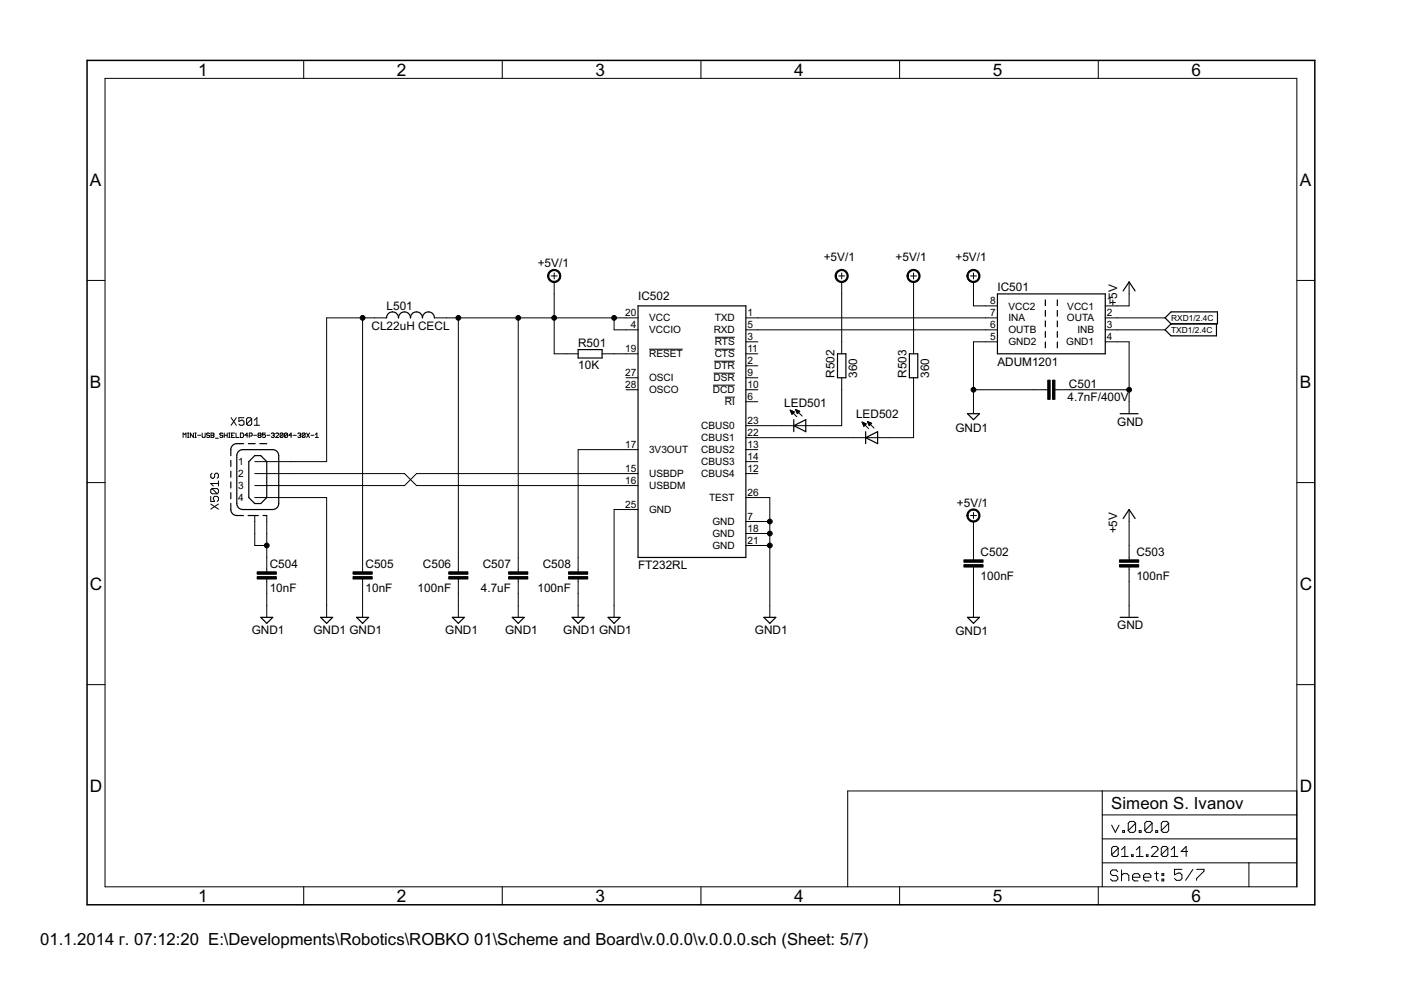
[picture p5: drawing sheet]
<svg xmlns="http://www.w3.org/2000/svg" width="297mm" height="210mm" viewBox="0 0 297 210" stroke-linecap="round" stroke-linejoin="round" font-family="sans-serif">
<g fill="#000" stroke="#000" stroke-width=".21">
<path d="M22.3 16.6v171.4zM64.4 12.8v3.8zM106.5 12.8v3.8zM148.6 12.8v3.8zM190.7 12.8v3.8zM232.9 12.8v3.8zM22.3 16.6h252.7zM18.5 59.5h3.8zM116.9 58.5h1.2zM117.5 57.9v1.2zM178.5 57.9v1.2zM177.8 58.5h1.3z"/>
<path d="M193.7 57.9v1.2zM193.1 58.5h1.2zM206.4 57.9v1.2zM205.8 58.5h1.2zM275 59.5h3.8zM69.3 67.4h7.6zM79.4 67.4h2.6zM76.9 67.4h2.5zM92.1 67.4h2.5zM94.6 67.4h2.6zM97.2 67.4h12.7zM109.9 67.4h7.6z"/>
<path d="M117.5 59.8v2.5zM117.5 67.4h12.7zM117.5 62.3v5.1zM117.5 67.4v7.6zM120 75h2.6zM117.5 75h2.5zM127.7 75h2.5zM130.2 67.4h2.5zM130.2 67.4v2.5zM130.2 69.9h2.5zM130.2 75h2.5zM132.7 67.4h2.6z"/>
<path d="M132.7 69.9h2.6zM132.7 75h2.6zM137.6 74h7.1zM151.3 79.1h4.5zM151.4 76.6h4.4zM151.5 74h4.3zM151.6 71.5h4.2zM158.1 67.4h2.6zM158.1 69.9h2.6zM158.1 72.5h2.6zM158.1 75h2.6zM158.1 77.6h2.6z"/>
<path d="M160.7 67.4h48.2zM178.5 72.5v2.5zM178.5 59.8v2.5zM178.5 62.3v10.2zM193.7 72.5v2.5zM193.7 59.8v2.5zM193.7 62.3v10.2zM206.4 59.8v2.5zM206.4 62.3v2.6zM206.4 64.9h2.5zM206.4 72.5h2.5zM206.4 72.5v10.1z"/>
<path d="M208.9 64.9h2.6zM208.9 72.5h2.6zM208.9 67.4h2.6zM208.9 69.9h2.6zM160.7 69.9h48.2zM234.3 64.9h2.6zM234.3 72.5h2.6zM234.3 69.9h2.6zM234.3 67.4h2.6zM236.9 72.5h2.5zM236.9 67.4h10.1zM236.9 64.9h2.5z"/>
<path d="M239.4 59.8v2.5zM239.4 72.5v10.1zM239.4 62.3v2.6zM236.9 69.9h10.1zM38.8 91.8v1zM38.8 91.8l.3 .3zM39.1 92.1l.3-.3zM39.4 91.8v1zM39.8 92.8h.3zM39.8 91.8h.3zM39.9 91.8v1zM40.4 91.8v1z"/>
<path d="M40.4 91.8l.6 1zM41 91.8v1zM41.3 92.8h.3zM41.3 91.8h.3zM41.5 91.8v1zM41.9 92.3h.7zM42.9 91.8v.8zM42.9 92.6l.1 .2zM43 92.8h.3zM43.3 92.8l.2-.2zM43.5 91.8v.8zM43.8 92v.1z"/>
<path d="M43.8 92.1l.2 .2zM43.8 92l.2-.2zM44 92.3h.3zM43.8 92.6l.2 .2zM44 91.8h.3zM44.3 92.3l.1 .1zM44 92.8h.3zM44.3 91.8l.1 .2zM44.4 92.4v.2zM44.4 92.6l-.1 .2zM44.7 91.8v1zM44.7 91.8h.5z"/>
<path d="M44.7 92.3h.5zM45.2 91.8l.2 .2zM45.2 92.3l.2 .1zM44.7 92.8h.5zM45.4 92v.1zM45.4 92.1l-.2 .2zM45.4 92.4v.2zM45.4 92.6l-.2 .2zM45.7 92.9h.6zM46.6 92v.1zM46.6 92.1l.2 .2zM46.6 92l.2-.2z"/>
<path d="M46.8 92.3h.3zM46.6 92.6l.2 .2zM46.8 91.8h.3zM47.1 92.3l.1 .1zM46.8 92.8h.3zM47.1 91.8l.1 .2zM47.2 92.4v.2zM47.1 92.8l.1-.2zM47.5 91.8v1zM47.5 92.3h.7zM48.2 91.8v1zM48.5 92.8h.3z"/>
<path d="M48.5 91.8h.3zM48.6 91.8v1zM49 88.6l1.1 1.6zM49.1 91.8v1zM49.1 92.8h.6zM49.1 92.3h.3zM49.1 91.8h.6zM50 91.8v1zM50 92.8h.7zM50.1 88.6l-1.1 1.6zM50.7 88.6v.8zM50.7 89.4l.5-.3z"/>
<path d="M50.7 89.9l.2 .3zM51 91.8v1zM51 92.8h.4zM51.2 89.1h.3zM51.4 92.8l.2-.2zM51 91.8h.4zM51.5 89.1l.2 .3zM50.9 90.2h.6zM51.6 92v.6zM51.4 91.8l.2 .2zM50.7 88.6h1zM51.7 89.4v.5z"/>
<path d="M51.5 90.2l.2-.3zM51.9 92.3h.6zM52.3 88.8v1.1zM52.3 88.8l.3-.2zM53.4 88.8l-1.1 1.1zM52.4 91.8v1zM51.9 92.3l.5-.5zM52.6 88.6h.5zM52.3 89.9l.3 .3zM52.9 91.8v1zM52.9 91.8h.4zM53.1 88.6l.3 .2z"/>
<path d="M52.6 90.2h.5zM53.3 91.8l.2 .2zM52.9 92.4h.4zM53.4 88.8v1.1zM53.1 90.2l.3-.3zM53.5 92v.3zM53.5 92.3l-.2 .1zM53.8 92.3h.6zM53.9 89.1l.6-.5zM53.9 90.2h1.1zM54.5 88.6v1.6zM54.7 92l.2-.2z"/>
<path d="M54.7 92.4v.2zM54.7 92.4l.2-.1zM54.7 92v.1zM54.9 91.8h.3zM54.7 92.6l.2 .2zM54.7 92.1l.2 .2zM54.9 92.3h.3zM55.2 91.8l.2 .2zM55.2 92.3l.2 .1zM54.9 92.8h.3zM55.4 92v.1zM55.2 92.3l.2-.2z"/>
<path d="M55.4 92.4v.2zM55.2 92.8l.2-.2zM55.6 91.8v.5zM55.6 92.3l.4-.2zM55.6 92.6l.2 .2zM56 92.1h.1zM56.1 92.1l.2 .2zM55.8 92.8h.3zM55.6 91.8h.7zM56.3 92.3v.3zM56.1 92.8l.2-.2zM56.6 92.3h.6z"/>
<path d="M57.5 92l.2-.2zM57.7 91.8h.3zM57.5 92.6l.2 .2zM58 91.8l.1 .2zM57.8 92.3h.2zM58 92.3l.1 .1zM57.7 92.8h.3zM58.1 92v.1zM58 92.3l.1-.2zM58.1 92.4v.2zM58.1 92.6l-.1 .2zM58.5 92.8l.6-.7z"/>
<path d="M58.5 92l.1-.2zM58.6 91.8h.3zM58.5 92.8h.6zM59.1 92v.1zM58.9 91.8l.2 .2zM59.4 92v.6zM59.4 92l.1-.2zM60 92l-.6 .6zM59.5 91.8h.4zM59.4 92.6l.1 .2zM59.9 91.8l.1 .2zM59.5 92.8h.4z"/>
<path d="M60 92v.6zM60 92.6l-.1 .2zM60.3 92v.6zM60.3 92l.2-.2zM60.3 92.6l.7-.6zM60.5 91.8h.3zM60.3 92.6l.2 .2zM60.8 91.8l.2 .2zM60.5 92.8h.3zM61 92v.6zM60.8 92.8l.2-.2zM61.3 92.3h.6z"/>
<path d="M54 97.9h7.6zM61.6 97.9h7.7zM61.7 91.8v1zM61.7 91.8l-.4 .5zM62.2 92.3h.6zM63.1 92l.2-.2zM63.3 91.8h.3zM63.1 92.6l.2 .2zM63.6 91.8l.2 .2zM63.4 92.3h.2zM63.6 92.3l.2 .1zM63.3 92.8h.3z"/>
<path d="M63.8 92v.1zM63.8 92.1l-.2 .2zM63.8 92.4v.2zM63.8 92.6l-.2 .2zM64.1 92v.6zM64.1 92l.1-.2zM64.7 92l-.6 .6zM64.2 91.8h.3zM64.1 92.6l.1 .2zM64.5 91.8l.2 .2zM64.2 92.8h.3zM64.7 92v.6z"/>
<path d="M64.7 92.6l-.2 .2zM65 91.8l.6 1zM65.6 91.8l-.6 1zM65.9 92.3h.7zM66.9 92.1l.3-.3zM66.9 92.8h.6zM67.2 91.8v1zM69.3 67.4v30.5zM122.6 95.3v22.9zM132.7 95.3h2.6zM132.7 82.6h2.6zM132.7 80.1h2.6z"/>
<path d="M122.6 95.3h10.1zM151.2 81.7h4.6zM153.7 84.2h2.1zM158.1 80.1h2.6zM158.1 82.6h2.6zM158.1 85.2h2.6zM158.1 90.3h2.6zM158.1 92.8h2.6zM158.1 95.3h2.6zM158.1 97.9h2.6zM160.7 90.3h5.1zM160.7 92.8h20.3z"/>
<path d="M165.8 90.3h2.5zM167.5 87l.9 .3zM167.6 87.1h.2zM167.6 87.2h.4zM167.7 87.3h.6zM167.7 87.4h.6zM167.8 87.5h.4zM167.8 87.7h.3zM167.5 87l.4 .8zM167.9 87.8l.5-.5zM168.7 86.8l.9 .4zM168.7 86.9h.2z"/>
<path d="M168.8 87.1h.4zM168.8 87.2h.7zM168.9 87.3h.6zM167.5 87l1.4 1.3zM168.9 87.4h.5zM169 87.5h.2zM168.7 86.8l.4 .9zM169.6 87.2l-.5 .5zM168.7 86.8l1.4 1.4zM168.3 90.3h2.5zM170.8 90.3h2.6zM173.4 90.3h5.1z"/>
<path d="M178.5 80.1v2.5zM178.5 82.6v7.7zM181 92.8h2.5zM182.8 89.5l.9 .4zM182.8 89.6h.2zM182.9 89.7h.4zM182.9 89.8h.7zM183 90h.6zM183 90.1h.5zM183.1 90.2h.2zM182.8 89.5l.4 .9zM183.7 89.9l-.5 .5z"/>
<path d="M183.9 89.4l.9 .3zM184 89.5h.1zM184 89.6h.4zM184.1 89.7h.6zM184.1 89.8h.6zM182.8 89.5l1.4 1.4zM184.2 90h.4zM184.2 90.1h.3zM183.9 89.4l.4 .9zM184.8 89.7l-.5 .6zM183.9 89.4l1.4 1.4zM183.5 92.8h2.6z"/>
<path d="M186.1 92.8h2.5zM188.6 92.8h5.1zM193.7 80.1v2.5zM193.7 82.6v10.2zM206.4 85.2v2.5zM206.4 82.6v2.6zM219.1 82.6h2.5zM206.4 82.6h12.7zM221.6 82.6h.5zM223.7 82.6h.5zM224.2 82.6h2.5zM226.7 82.6h12.7z"/>
<path d="M239.4 85.2v2.5zM239.4 82.6v2.6zM18.5 102.3h3.8zM44.7 107.9l1.6-1zM44.7 106.9l1.6 1zM44.7 105.2v1.1zM44.7 106.3h.8zM44.7 103.9v.5zM44.7 103.9l.3-.3zM44.7 102.5h1.6zM44.7 100.6v.5zM44.7 101.1l.3 .3z"/>
<path d="M44.7 104.4l.3 .3zM45 103.6h1zM45 100.3l-.3 .3zM45 101.4h.2zM45.2 105.5v.3zM45.2 105.5l.3-.3zM44.7 102.5l.5 .5zM45.2 101.4l.3-.3zM45.2 105.8l.3 .5zM45.5 105.2h.5zM45.5 100.6v.5zM45.5 100.6l.3-.3z"/>
<path d="M45.8 100.3h.2zM46 105.2l.3 .3zM45 104.7h1zM46 103.6l.3 .3zM45 103.6l1 1.1zM46 100.3l.3 .3zM46.3 105.5v.5zM46.3 106l-.3 .3zM46.3 103.9v.5zM46.3 104.4l-.3 .3zM46.3 102v1zM46.3 100.6v.5z"/>
<path d="M46 101.4l.3-.3zM54 110.6v2.5zM54 109.3v1.3zM54 113.1v2.6zM54 115.7h2.6zM56.6 118.2v2.5zM56.6 110.6v2.5zM56.6 109.3v1.3zM56.6 113.1v2.6zM56.6 115.7v2.5zM54 100.4h7.6zM54 103h7.6z"/>
<path d="M54 105.5h7.6zM61.6 105.5h7.7zM61.6 100.4h24.2zM61.6 103h24.2zM69.3 105.5v22.9zM76.9 118.2v2.5zM76.9 67.4v50.8zM85.8 100.4l2.5 2.6zM88.3 103h44.4zM88.3 100.4l-2.5 2.6zM97.2 118.2v2.5zM97.2 67.4v50.8z"/>
<path d="M109.9 118.2v2.5zM109.9 67.4v50.8zM122.6 118.2v2.5zM130.2 108v20.4zM132.7 100.4h2.6zM132.7 103h2.6zM132.7 108h2.6zM130.2 108h2.5zM88.3 100.4h44.4zM158.1 110.6h2.6zM158.1 100.4h2.6zM158.1 113.1h2.6z"/>
<path d="M158.1 105.5h2.6zM158.1 115.7h2.6zM160.7 110.6h2.5zM160.7 115.7h2.5zM160.7 105.5h2.5zM163.2 110.6v2.5zM160.7 113.1h2.5zM163.2 113.1v2.6zM163.2 115.7v12.7zM163.2 105.5v5.1zM205.8 109.3h1.2zM206.4 115.7v2.5z"/>
<path d="M206.4 118.2v.5zM206.4 110.6v2.5zM206.4 108.7v1.2zM206.4 113.1v2.6zM239.4 115.7v2.5zM239.4 118.2v.5zM239.4 108v2.6zM239.4 110.6v5.1zM275 102.3h3.8zM56.6 123.3v2.5zM56.6 120.7v.5zM56.6 122.8v.5z"/>
<path d="M56.6 128.4v2.5zM56.6 125.8v2.6zM69.3 128.4v2.5zM76.9 123.3v2.5zM76.9 120.7v.5zM76.9 122.8v.5zM76.9 128.4v2.5zM76.9 125.8v2.6zM97.2 123.3v2.5zM97.2 120.7v.5zM97.2 122.8v.5zM97.2 128.4v2.5z"/>
<path d="M97.2 125.8v2.6zM109.9 128.4v2.5zM109.9 123.3v2.5zM109.9 120.7v.5zM109.9 122.8v.5zM109.9 125.8v2.6zM122.6 123.3v2.5zM122.6 120.7v.5zM122.6 122.8v.5zM122.6 128.4v2.5zM122.6 125.8v2.6zM130.2 128.4v2.5z"/>
<path d="M163.2 128.4v2.5zM206.4 120.7v2.6zM206.4 120.2v.5zM206.4 128.4v2.5zM206.4 123.3v5.1zM239.4 120.7v2.6zM239.4 120.2v.5zM239.4 128.4v2.5zM239.4 123.3v5.1zM18.5 145.2h3.8zM275 145.2h3.8zM179.7 167.7h54z"/>
<path d="M233.7 167.7h41.3zM233.7 177.9h41.3zM233.7 172.8v5.1zM233.7 172.8h41.3zM233.7 167.7v5.1zM235.7 174.9l.8 1.6zM236 179.5l-.3 .3zM236 179.5h.7zM237.3 174.9l-.8 1.6zM236.7 179.5l.4 .3zM237.1 179.8v1.4zM238 176.1v.4z"/>
<path d="M238 176.1h.4zM238.4 176.1v.4zM238 176.5h.4zM238.5 179.5v2.1zM239.2 174.5v1.6zM239.2 174.5l.4-.3zM239.2 176.1l1.6-1.6zM239.6 174.2h.8zM239.2 176.1l.4 .4zM240.4 174.2l.4 .3zM239.6 176.5h.8zM240.8 174.5v1.6z"/>
<path d="M240.4 176.5l.4-.4zM241.5 176.1v.4zM241.5 176.1h.4zM241.6 179.5v2.1zM241.9 176.1v.4zM241.5 176.5h.4zM242.7 174.5v1.6zM242.7 174.5l.4-.3zM244.3 174.5l-1.6 1.6zM243.1 174.2h.8zM242.7 176.1l.4 .4zM243.9 174.2l.4 .3z"/>
<path d="M243.1 176.5h.8zM244.3 174.5v1.6zM244.3 176.1l-.4 .4zM244.5 179.5l-.4 .3zM245 176.1v.4zM245 176.1h.4zM244.5 179.5h.7zM245.4 176.1v.4zM245 176.5h.4zM245.2 179.5l.3 .3zM246.2 174.5v1.6zM246.2 174.5l.4-.3z"/>
<path d="M246.2 176.1l1.6-1.6zM246.5 179.5l-.3 .3zM246.5 179.5h.8zM246.6 174.2h.8zM246.2 176.1l.4 .4zM247.3 179.5l.3 .3zM247.4 174.2l.4 .3zM246.6 176.5h.8zM247.6 179.8v1.4zM247.8 174.5v1.6zM247.8 176.1l-.4 .4zM249 179.5v2.1z"/>
<path d="M251.5 179.5l-1.1 1zM275 172.8v5.1zM275 167.7v5.1zM22.3 188h252.7zM64.4 188v3.8zM106.5 188v3.8zM148.6 188v3.8zM179.7 167.7v20.3zM190.7 188v3.8zM232.9 188v3.8zM233.7 182.9v5.1zM233.7 177.9v5z"/>
<path d="M235.4 184.8v.4zM235.4 185.2l.4 .4zM235.7 179.8v1.4zM235.7 181.2l1.4-1.4zM235.4 184.8l.4-.4zM235.8 185.6h.8zM235.4 186.4l.4 .4zM235.7 181.2l.3 .4zM235.8 184.4h.8zM236.6 185.6l.4 .4zM235.8 186.8h.8zM236 181.6h.7z"/>
<path d="M236.6 184.4l.4 .4zM237 186v.4zM237 186.4l-.4 .4zM237.1 181.2l-.4 .4zM237.8 180.2l.7-.7zM237.8 181.6h1.4zM237.8 184.4v2.4zM237.8 185.6l.4-.4zM238.2 185.2h.8zM239 185.2l.3 .4zM239.3 185.6v1.2zM239.9 181.2v.4z"/>
<path d="M239.9 181.2h.3zM240.1 185.6v.8zM240.1 185.6l.4-.4zM240.2 181.2v.4zM239.9 181.6h.3zM240.1 186.4l.4 .4zM240.5 185.2h.8zM240.9 180.2l.7-.7zM240.9 181.6h1.5zM240.5 186.8h.8zM241.3 185.2l.4 .4zM241.7 185.6v.4z"/>
<path d="M240.1 186h1.6zM242.5 185.6v.8zM242.5 185.6l.3-.4zM242.5 186.4l.3 .4zM242.8 185.2h.8zM243.1 181.2v.4zM243.1 181.2h.3zM243.4 181.2v.4zM243.1 181.6h.3zM242.8 186.8h.8zM243.6 185.2l.4 .4zM244 185.6v.4z"/>
<path d="M242.5 186h1.5zM244.1 181.6l1.4-1.4zM244.8 185.2h.8zM245.2 184.8v1.6zM245.2 186.4l.4 .4zM244.1 181.6h1.4zM245.5 179.8v.4zM246.2 179.8v1.4zM246.2 181.2l1.4-1.4zM246.4 185.2h.3zM246.4 185.2v.4zM246.4 186.4h.3z"/>
<path d="M246.4 186.4v.4zM246.2 181.2l.3 .4zM246.7 185.2v.4zM246.4 185.6h.3zM246.7 186.4v.4zM246.4 186.8h.3zM246.5 181.6h.8zM247.6 181.2l-.3 .4zM248.3 180.2l.7-.7zM248.3 181.6h1.4zM249 184.3v1.2zM249 185.5l.8-.4z"/>
<path d="M249 186.3l.4 .3zM249.8 185.1h.4zM250.2 185.1l.4 .4zM249.4 186.6h.8zM250.4 180.5h1.4zM249 184.3h1.6zM250.6 185.5v.8zM250.2 186.6l.4-.3zM252.9 184.3l-1.5 2.3zM251.5 179.5v2.1zM253.7 184.3h1.6zM253.7 186.3v.3z"/>
<path d="M255.3 184.3v.4zM255.3 184.7l-1.6 1.6zM264.8 182.9v5.1zM264.8 182.9h10.2zM233.7 182.9h31.1zM275 182.9v5.1zM275 177.9v5zM275 16.6v171.4z"/>
<path d="M116.5 57.6a1.4 1.4 0 0 1 2.2 .2 1.4 1.4 0 0 1-.8 2.1 1.4 1.4 0 0 1-1.8-1.4h.3a1.15 1.15 0 0 1 1.6-1.1 1.15 1.15 0 0 1 .2 2 1.15 1.15 0 0 1-1.8-.6v-.3h-.3z" fill-rule="evenodd"/>
<path d="M177.4 57.6a1.4 1.4 0 0 1 2.2 .2 1.4 1.4 0 0 1-.8 2.1 1.4 1.4 0 0 1-1.7-1.4h.2a1.14 1.14 0 0 1 1.6-1 1.14 1.14 0 0 1 .3 1.9 1.14 1.14 0 0 1-1.8-.6l-.1-.3h-.2z" fill-rule="evenodd"/>
<path d="M192.7 57.6a1.4 1.4 0 0 1 2.2 .2 1.4 1.4 0 0 1-.8 2.1 1.4 1.4 0 0 1-1.8-1.4h.3a1.14 1.14 0 0 1 1.6-.9 1.14 1.14 0 0 1 .2 1.9 1.14 1.14 0 0 1-1.8-.7v-.3h-.3z" fill-rule="evenodd"/>
<path d="M205.4 57.6a1.4 1.4 0 0 1 2.2 .2 1.4 1.4 0 0 1-.8 2.1 1.4 1.4 0 0 1-1.8-1.4h.3a1.14 1.14 0 0 1 1.6-.9 1.14 1.14 0 0 1 .2 1.9 1.14 1.14 0 0 1-1.8-.7v-.3h-.3z" fill-rule="evenodd"/>
<path d="M205.4 108.4a1.39 1.39 0 0 1 2.2 .2 1.39 1.39 0 0 1-.8 2.1 1.39 1.39 0 0 1-1.8-1.4h.3a1.14 1.14 0 0 1 1.6-1 1.14 1.14 0 0 1 .2 2 1.14 1.14 0 0 1-1.8-.7v-.3h-.3z" fill-rule="evenodd"/>
<circle cx="76.9" cy="67.4" r=".51"/>
<circle cx="97.2" cy="67.4" r=".51"/>
<circle cx="109.9" cy="67.4" r=".51"/>
<circle cx="117.5" cy="67.4" r=".51"/>
<circle cx="130.2" cy="67.4" r=".51"/>
<circle cx="206.4" cy="82.6" r=".51"/>
<circle cx="239.4" cy="82.6" r=".51"/>
<circle cx="56.6" cy="115.7" r=".51"/>
<circle cx="163.2" cy="110.6" r=".51"/>
<circle cx="163.2" cy="113.1" r=".51"/>
<circle cx="163.2" cy="115.7" r=".51"/>
</g>
<g fill="#000" stroke="#000" stroke-width=".25">
<path d="M239.4 59.8l-1.3 1.9zM122.6 74.1h5.1zM122.6 74.1v1.8zM122.6 75.9h5.1zM127.7 74.1v1.8zM135.3 64.9h22.8zM158.1 64.9v53.3zM177.6 75v5.1zM177.6 75h1.7zM192.8 75v5.1zM192.8 75h1.8zM211.5 62.3v12.7z"/>
<path d="M211.5 75h22.8zM221.6 63.6v1.2zM221.6 65.8v1.3zM221.6 68.1v1.2zM221.6 70.3v1.2zM221.6 72.5v1.2zM224.2 63.6v1.2zM224.2 65.8v1.3zM224.2 68.1v1.2zM224.2 70.3v1.2zM224.2 72.5v1.2zM211.5 62.3h22.8z"/>
<path d="M234.3 62.3v12.7zM239.4 59.8l1.3 1.9zM247 67.4l1.3-1.3zM247 67.4l1.3 1.3zM247 69.9l1.3-1.2zM247 69.9l1.3 1.3zM248.3 66.1h9.8zM248.3 68.7h9.8zM248.3 68.7h9.6zM248.3 71.2h9.6zM257.9 68.7v2.5zM258.1 66.1v2.6z"/>
<path d="M48.9 97.6v1.3zM48.9 95.3v1.3zM50.2 94.1h1.4zM54 96.6h1.3zM54 96.6l-1.3 1.3zM52.7 94.1h1.4zM55.3 96.6l1.3 1.3zM56.6 97.9v7.6zM55.1 94.1h1.5zM51.5 95.3h6.3zM59.1 96.6v10.2zM168.3 90.3l2.5-1.3z"/>
<path d="M168.3 90.3v1.2zM168.3 89v1.3zM168.3 90.3l2.5 1.2zM170.8 90.3v1.2zM170.8 89v1.3zM177.6 80.1h1.7zM179.3 75v5.1zM183.5 92.8l2.6-1.3zM183.5 92.8v1.3zM183.5 91.5v1.3zM183.5 92.8l2.6 1.3zM186.1 92.8v1.3z"/>
<path d="M186.1 91.5v1.3zM192.8 80.1h1.8zM194.6 75v5.1zM205.1 87.7l1.3 1.3zM206.4 89l1.3-1.3zM205.1 87.7h2.6zM237.5 87.7h3.8zM48.9 106.7v1.3zM48.9 104.5v1.2zM48.9 102.2v1.3zM48.9 99.9v1.3zM50.2 96.6v10.2z"/>
<path d="M50.2 109.3h1.4zM52.7 97.9v7.6zM52.7 105.5l1.3 1.3zM52.6 109.3h1.4zM54 109.3h.8zM54 106.8h1.3zM56.6 105.5l-1.3 1.3zM55.8 109.3h.8zM51.5 108h6.3zM135.3 64.9v53.3zM135.3 118.2h22.8zM239.4 108l-1.3 1.9z"/>
<path d="M239.4 108l1.3 1.9zM55.3 130.9h2.5zM55.3 130.9l1.3 1.3zM57.8 130.9l-1.2 1.3zM68 130.9h2.5zM68 130.9l1.3 1.3zM70.5 130.9l-1.2 1.3zM75.6 130.9h2.5zM75.6 130.9l1.3 1.3zM78.1 130.9l-1.2 1.3zM95.9 130.9h2.5zM95.9 130.9l1.3 1.3z"/>
<path d="M98.4 130.9l-1.2 1.3zM108.6 130.9h2.5zM108.6 130.9l1.3 1.3zM111.1 130.9l-1.2 1.3zM121.3 130.9h2.5zM121.3 130.9l1.3 1.3zM123.8 130.9l-1.2 1.3zM128.9 130.9h2.6zM128.9 130.9l1.3 1.3zM131.5 130.9l-1.3 1.3zM161.9 130.9h2.6zM161.9 130.9l1.3 1.3z"/>
<path d="M164.5 130.9l-1.3 1.3zM205.1 130.9l1.3 1.3zM206.4 132.2l1.3-1.3zM205.1 130.9h2.6zM237.5 130.9h3.8z"/>
</g>
<g fill="#000" stroke="#000" stroke-width=".21">
<path d="M222.1 80.6h.6v4.1h-.6zM223.2 80.6h.5v4.1h-.5zM204.4 119.7h4v.5h-4zM204.4 118.7h4v.5h-4zM237.4 119.7h4v.5h-4zM237.4 118.7h4v.5h-4zM54.5 122.3h4.1v.5h-4.1zM54.5 121.2h4.1v.6h-4.1zM74.8 122.3h4.1v.5h-4.1zM74.8 121.2h4.1v.6h-4.1zM95.1 122.3h4.1v.5h-4.1zM95.1 121.2h4.1v.6h-4.1z"/>
<path d="M107.8 122.3h4.1v.5h-4.1zM107.8 121.2h4.1v.6h-4.1zM120.5 122.3h4.1v.5h-4.1zM120.5 121.2h4.1v.6h-4.1z"/>
</g>
<path d="M82 67.4a1.27 1.27 0 0 1 1.2-1.3 1.27 1.27 0 0 1 1.3 1.3 1.27 1.27 0 0 1 1.3-1.3 1.27 1.27 0 0 1 1.2 1.3 1.27 1.27 0 0 1 1.3-1.3 1.27 1.27 0 0 1 1.3 1.3 1.26 1.26 0 0 1 1.2-1.3 1.26 1.26 0 0 1 1.3 1.3M50.2 94.1l-.8 .2-.3 .5-.2 .5M51.5 95.3l-.8 .3-.4 .5-.1 .5M57.8 95.3l.8 .3 .4 .5 .1 .5M48.9 108l.2 .6 .3 .4 .8 .3M50.2 106.8l.1 .5 .4 .5 .8 .2M59.1 106.8l-.3 .7-.4 .4-.6 .1" fill="none" stroke="#000" stroke-width=".25"/>
<path d="M18.5 12.8v179zM18.5 12.8h260.3zM18.5 191.8h260.3zM278.8 12.8v179z" fill="#000" stroke="#000" stroke-width=".32"/>
<g font-size="4.1">
<text x="42" y="16">1</text>
<text x="84.1" y="16">2</text>
<text x="126.3" y="16">3</text>
<text x="168.4" y="16">4</text>
<text x="210.5" y="16">5</text>
<text x="252.6" y="16">6</text>
<text x="19.1" y="39.3">A</text>
<text x="275.6" y="39.3">A</text>
<text x="19.1" y="82.2">B</text>
<text x="275.6" y="82.2">B</text>
<text x="19.1" y="125">C</text>
<text x="275.6" y="125">C</text>
<text x="19.1" y="167.9">D</text>
<text x="275.6" y="167.9">D</text>
<text x="42" y="191.2">1</text>
<text x="84.1" y="191.2">2</text>
<text x="126.3" y="191.2">3</text>
<text x="168.4" y="191.2">4</text>
<text x="210.5" y="191.2">5</text>
<text x="252.6" y="191.2">6</text>
</g>
<g font-size="4">
<text x="235.6" y="171.5">Simeon S. Ivanov</text>
<text x="8.5" y="200.4">01.1.2014 г. 07:12:20 E:\Developments\Robotics\ROBKO 01\Scheme and Board\v.0.0.0\v.0.0.0.sch (Sheet: 5/7)</text>
</g>
<g font-size="2.8">
<text x="114" y="56.6">+5V/1</text>
<text x="174.6" y="55.3">+5V/1</text>
<text x="189.9" y="55.3">+5V/1</text>
<text x="202.6" y="55.3">+5V/1</text>
<text x="81.9" y="65.6">L501</text>
<text x="135.3" y="63.6">IC502</text>
<text x="211.5" y="61.7">IC501</text>
<text x="236.9" y="64.9" transform="rotate(-90 236.9 64.9)">+5V</text>
<text x="78.8" y="69.9">CL22uH CECL</text>
<text x="122.6" y="73.5">R501</text>
<text x="211.5" y="77.6">ADUM1201</text>
<text x="122.6" y="78.3">10K</text>
<text x="177" y="80.1" transform="rotate(-90 177 80.1)">R502</text>
<text x="181.8" y="80.1" transform="rotate(-90 181.8 80.1)">360</text>
<text x="192.2" y="80.1" transform="rotate(-90 192.2 80.1)">R503</text>
<text x="197" y="80.1" transform="rotate(-90 197 80.1)">360</text>
<text x="226.6" y="82.3">C501</text>
<text x="166.3" y="86.2">LED501</text>
<text x="181.5" y="88.7">LED502</text>
<text x="226.3" y="85.1">4.7nF/400V</text>
<text x="202.6" y="91.5">GND1</text>
<text x="236.9" y="90.3">GND</text>
<text x="202.9" y="107.4">+5V/1</text>
<text x="236.9" y="113.1" transform="rotate(-90 236.9 113.1)">+5V</text>
<text x="207.9" y="117.8">C502</text>
<text x="240.9" y="117.8">C503</text>
<text x="57.2" y="125.4">10nF</text>
<text x="57.2" y="120.3">C504</text>
<text x="77.5" y="125.4">10nF</text>
<text x="77.5" y="120.3">C505</text>
<text x="88.5" y="125.4">100nF</text>
<text x="89.7" y="120.3">C506</text>
<text x="101.9" y="125.4">4.7uF</text>
<text x="102.4" y="120.3">C507</text>
<text x="113.9" y="125.4">100nF</text>
<text x="115.1" y="120.3">C508</text>
<text x="135.3" y="120.7">FT232RL</text>
<text x="207.9" y="122.9">100nF</text>
<text x="240.9" y="122.9">100nF</text>
<text x="53.4" y="134.4">GND1</text>
<text x="66.5" y="134.4">GND1 GND1</text>
<text x="94.4" y="134.4">GND1</text>
<text x="107.1" y="134.4">GND1</text>
<text x="119.4" y="134.4">GND1 GND1</text>
<text x="160" y="134.4">GND1</text>
<text x="202.6" y="134.7">GND1</text>
<text x="236.9" y="133.4">GND</text>
</g>
<g font-size="2.4">
<text x="209.9" y="64.5">8</text>
<text x="213.8" y="65.6">VCC2</text>
<text x="226.3" y="65.6">VCC1</text>
<text x="234.7" y="64.5">1</text>
<text x="132.6" y="67">20</text>
<text x="133.7" y="69.6">4</text>
<text x="137.6" y="68.2">VCC</text>
<text x="137.6" y="70.7">VCCIO</text>
<text x="151.3" y="70.7">RXD</text>
<text x="151.5" y="68.2">TXD</text>
<text x="158.5" y="67">1</text>
<text x="158.5" y="69.6">5</text>
<text x="209.9" y="67">7</text>
<text x="209.9" y="69.6">6</text>
<text x="213.8" y="68.2">INA</text>
<text x="213.8" y="70.7">OUTB</text>
<text x="226.2" y="68.2">OUTA</text>
<text x="228.4" y="70.7">INB</text>
<text x="234.7" y="69.6">3</text>
<text x="234.7" y="67">2</text>
<text x="132.6" y="74.7">19</text>
<text x="137.6" y="75.8">RESET</text>
<text x="151.5" y="75.8">CTS</text>
<text x="151.6" y="73.2">RTS</text>
<text x="158.5" y="72.1">3</text>
<text x="158.5" y="74.7">11</text>
<text x="158.5" y="77.2">2</text>
<text x="209.9" y="72.1">5</text>
<text x="213.8" y="73.2">GND2</text>
<text x="226" y="73.2">GND1</text>
<text x="234.7" y="72.1">4</text>
<text x="132.6" y="82.3">28</text>
<text x="132.6" y="79.7">27</text>
<text x="137.6" y="83.4">OSCO</text>
<text x="137.6" y="80.9">OSCI</text>
<text x="151.2" y="83.4">DCD</text>
<text x="151.3" y="80.9">DSR</text>
<text x="151.4" y="78.3">DTR</text>
<text x="158.5" y="79.7">9</text>
<text x="158.5" y="82.3">10</text>
<text x="153.7" y="85.9">RI</text>
<text x="158.5" y="84.8">6</text>
<text x="158.5" y="89.9">23</text>
<text x="132.6" y="95">17</text>
<text x="148.7" y="91">CBUS0</text>
<text x="148.7" y="93.6">CBUS1</text>
<text x="158.5" y="92.4">22</text>
<text x="158.5" y="95">13</text>
<text x="50.5" y="98.6">1</text>
<text x="50.5" y="101.2">2</text>
<text x="132.6" y="100.1">15</text>
<text x="137.6" y="96.1">3V3OUT</text>
<text x="137.6" y="101.2">USBDP</text>
<text x="148.7" y="96.1">CBUS2</text>
<text x="148.7" y="98.6">CBUS3</text>
<text x="148.7" y="101.2">CBUS4</text>
<text x="158.5" y="97.5">14</text>
<text x="158.5" y="100.1">12</text>
<text x="50.5" y="103.7">3</text>
<text x="50.5" y="106.3">4</text>
<text x="132.6" y="102.6">16</text>
<text x="132.6" y="107.7">25</text>
<text x="137.6" y="103.7">USBDM</text>
<text x="150.3" y="106.3">TEST</text>
<text x="158.5" y="105.1">26</text>
<text x="137.6" y="108.8">GND</text>
<text x="151" y="111.3">GND</text>
<text x="151" y="113.9">GND</text>
<text x="158.5" y="110.2">7</text>
<text x="158.5" y="112.8">18</text>
<text x="151" y="116.4">GND</text>
<text x="158.5" y="115.3">21</text>
</g>
<g font-size="2">
<text x="248.3" y="68">RXD1/2.4C</text>
<text x="248.3" y="70.6">TXD1/2.4C</text>
</g>
</svg>
